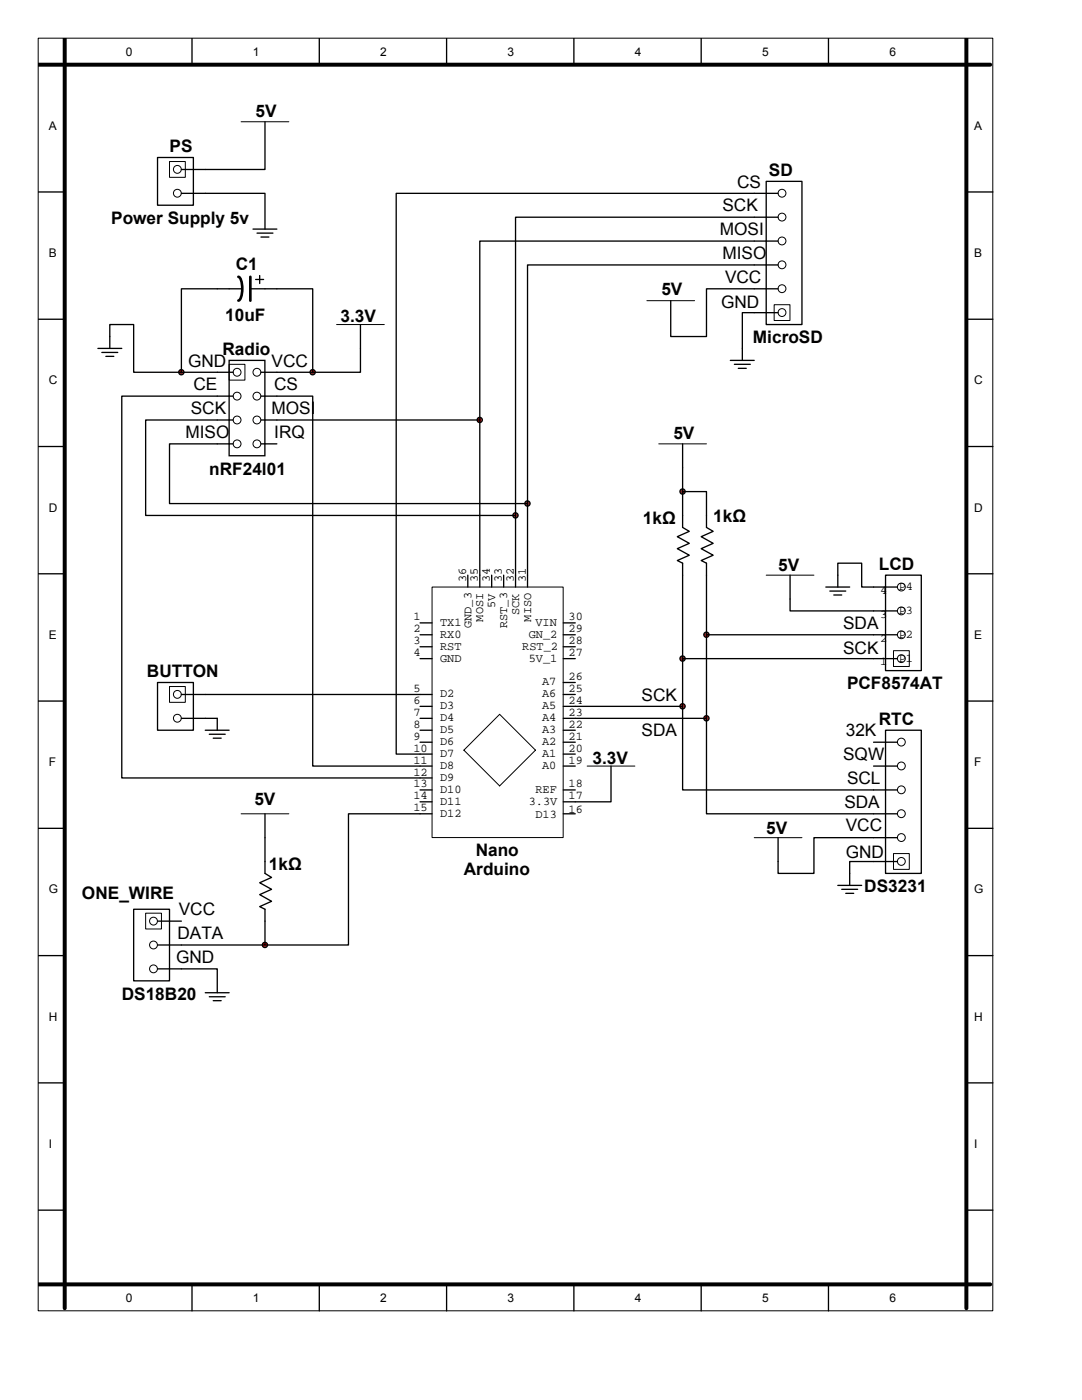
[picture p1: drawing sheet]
<svg xmlns="http://www.w3.org/2000/svg" width="216mm" height="279mm" viewBox="0 0 216 279" stroke-linecap="round" stroke-linejoin="round" font-family="sans-serif">
<g fill="none" stroke="#000" stroke-width=".2">
<path d="M7.6 7.6h190.5v254h-190.5zM33.8 32.2h3.2v3.2h-3.2zM48.1 24.3h9.5M131.4 88.6h9.6M152.9 114.8h9.5M178.3 129.9h3.1v3.1h-3.1z"/>
<circle cx="35.4" cy="33.8" r=".78"/>
<circle cx="35.4" cy="38.6" r=".78"/>
<circle cx="179.9" cy="117.2" r=".78"/>
<circle cx="179.9" cy="126.7" r=".78"/>
<circle cx="179.9" cy="131.4" r=".78"/>
<circle cx="179.9" cy="121.9" r=".78"/>
</g>
<g fill="none" stroke="#000" stroke-width=".26">
<path d="M38.3 7.6v5.3M63.7 7.6v5.3M89.1 7.6v5.3M114.5 7.6v5.3M139.9 7.6v5.3M165.3 7.6v5.3M7.6 38.3h5.3M31.4 31.4h7.2v9.6h-7.2zM36.2 38.6h16.7v7.1M52.9 24.3v9.5h-16.7M192.8 38.3h5.3M50.5 45.7h4.7"/>
<path d="M51.3 46.5h3.2M52.1 47.3h1.6M7.6 63.7h5.3M192.8 63.7h5.3M7.6 89.1h5.3M136.2 88.6v4.7M192.8 89.1h5.3M7.6 114.5h5.3M136.2 102.9v2.4l1.3 .7-2.4 1.1 2.4 1.3-2.4 1.1 2.4 1.3-2.4 1.1 1.1 .5v2.4M141 102.9v2.4l1.3 .7-2.4 1.1 2.4 1.3-2.4 1.1 2.4 1.3-2.4 1.1 1.1 .5v2.4M157.6 114.8v4.7M164.8 117.2h4.7"/>
<path d="M165.6 118h3.2M166.4 118.7h1.6M167.2 114.8v2.4M174.3 117.2h4.8M176.7 114.8h7.1v19h-7.1zM192.8 114.5h5.3M7.6 139.9h5.3M174.3 131.4h4.8M174.3 126.7h4.8M174.3 121.9h4.8M192.8 139.9h5.3M7.6 165.3h5.3"/>
<path d="M192.8 165.3h5.3M7.6 190.7h5.3M192.8 190.7h5.3M7.6 216.1h5.3M192.8 216.1h5.3M7.6 241.5h5.3M38.3 256.3v5.3M63.7 256.3v5.3M89.1 256.3v5.3M114.5 256.3v5.3M139.9 256.3v5.3M165.3 256.3v5.3"/>
<path d="M192.8 241.5h5.3"/>
</g>
<path d="M7.6 12.9h190M12.9 7.6v253.5M192.8 7.6v253.5M7.6 256.3h190" fill="none" stroke="#000" stroke-width=".79"/>
<circle cx="136.2" cy="98.1" r=".52" fill="#f00" stroke="#000" stroke-width=".26"/>
<g fill="none" stroke="#000" stroke-width=".26">
<path d="M136.2 98.1v4.8M136.2 93.3v4.8h4.8v4.8M93.3 114.8v2.4M95.7 114.8v2.4M98.1 114.8v2.4M100.5 114.8v2.4M102.9 114.8v2.4M105.3 114.8v2.4M157.6 119.5v2.4h16.7M167.2 114.8v-2.4h4.7v4.8h2.4M83.8 124.3h2.4M83.8 126.7h2.4"/>
<path d="M83.8 129.1h2.4M83.8 131.4h2.4M83.8 138.6h2.4M112.4 124.3h2.4M112.4 126.7h2.4M112.4 129.1h2.4M112.4 131.4h2.4M112.4 138.6h2.4M112.4 136.2h2.4M83.8 157.6h2.4M83.8 152.9h2.4M83.8 148.1h2.4"/>
<path d="M83.8 141h2.4M83.8 143.4h2.4M83.8 145.7h2.4M83.8 150.5h2.4M83.8 155.3h2.4M112.4 157.6h2.4M112.4 152.9h2.4M112.4 148.1h2.4M112.4 141h2.4M112.4 143.4h2.4M112.4 145.7h2.4M112.4 150.5h2.4"/>
<path d="M174.3 157.6h4.8M174.3 152.9h4.8M174.3 148.1h4.8M176.7 145.7h7.1v28.6h-7.1zM83.8 162.4h2.4M83.8 160h2.4M112.4 162.4h2.4M112.4 160h2.4M155.3 167.2v7.1h7.1v-7.1h16.7M167.2 176.7h4.7M168 177.5h3.1M168.8 178.3h1.5"/>
<path d="M174.3 162.4h4.8M179.1 171.9h-9.6v4.8"/>
</g>
<g fill="none" stroke="#000" stroke-width=".2">
<path d="M86.2 117.2h26.2v50h-26.2zM99.7 142.6l7.1 7.1-7.1 7.1-7.1-7.1zM150.5 167.2h9.5M178.3 170.3h3.1v3.2h-3.1z"/>
<circle cx="179.9" cy="152.9" r=".78"/>
<circle cx="179.9" cy="148.1" r=".78"/>
<circle cx="179.9" cy="157.6" r=".78"/>
<circle cx="179.9" cy="171.9" r=".78"/>
<circle cx="179.9" cy="167.2" r=".78"/>
<circle cx="179.9" cy="162.4" r=".78"/>
</g>
<circle cx="136.2" cy="131.4" r=".52" fill="#f00" stroke="#000" stroke-width=".26"/>
<path d="M136.2 114.8v16.6h38.1" fill="none" stroke="#000" stroke-width=".26"/>
<circle cx="141" cy="126.7" r=".52" fill="#f00" stroke="#000" stroke-width=".26"/>
<path d="M141 114.8v11.9h33.3" fill="none" stroke="#000" stroke-width=".26"/>
<circle cx="136.2" cy="141" r=".52" fill="#f00" stroke="#000" stroke-width=".26"/>
<path d="M136.2 131.4v9.6h-21.4M136.2 141v16.6h38.1" fill="none" stroke="#000" stroke-width=".26"/>
<circle cx="141" cy="143.4" r=".52" fill="#f00" stroke="#000" stroke-width=".26"/>
<g fill="none" stroke="#000" stroke-width=".26">
<path d="M31.4 136.2h7.2v9.5h-7.2zM36.2 138.6h4.8M141 126.7v16.7h-26.2M36.2 143.4h7.1v2.3M41 145.7h4.7M41.8 146.5h3.1M42.5 147.3h1.6M141 143.4v19h33.3M52.9 162.4v11.9l1.3 .8-2.4 1.1 2.4 1.3-2.4 1 2.4 1.4-2.4 1 1.1 .6v2.3M26.7 181.5h7.1v14.2h-7.1zM31.4 183.8h4.8M31.4 188.6h4.8"/>
<path d="M31.4 193.4h4.8"/>
</g>
<g fill="none" stroke="#000" stroke-width=".2">
<path d="M33.8 137h3.2v3.2h-3.2zM48.1 162.4h9.5M29.1 182.2h3.1v3.2h-3.1z"/>
<circle cx="35.4" cy="138.6" r=".78"/>
<circle cx="35.4" cy="143.3" r=".78"/>
<circle cx="30.6" cy="183.8" r=".78"/>
<circle cx="30.6" cy="193.4" r=".78"/>
<circle cx="30.6" cy="188.6" r=".78"/>
</g>
<circle cx="52.9" cy="188.6" r=".52" fill="#f00" stroke="#000" stroke-width=".26"/>
<g fill="none" stroke="#000" stroke-width=".26">
<path d="M152.9 36.2h7.1v28.6h-7.1zM155.3 38.6h-76.2v111.9h4.7M150.5 52.9h4.8M150.5 48.1h4.8M150.5 43.3h4.8M155.3 57.6h-14.3v9.6h-7.2v-7.2M19.5 69.5h4.8M20.3 70.3h3.2M21.1 71.1h1.6M21.9 67.2v2.3M43.3 74.3h3.2M45.7 71.9h7.2v19.1h-7.2z"/>
<path d="M46.5 79.1h-22.2v76.2h59.5M52.1 79.1h10.3v73.8h21.4M52.1 74.3h3.1M71.9 64.8v4.7M145.7 71.9h4.8M146.5 72.7h3.2M147.3 73.5h1.6M155.3 62.4h-7.2v9.5M43.3 88.6h3.2M43.3 83.8h3.2M52.1 88.6h3.1M52.1 83.8h3.1"/>
<path d="M41 138.6h42.8M121.9 152.9v7.1h-7.1M83.8 162.4h-14.3v26.2h-16.6M36.2 193.4h7.1v4.7M41 198.1h4.7M41.8 198.9h3.1M42.5 199.7h1.6M52.9 183.8v4.8h-16.7"/>
</g>
<g fill="none" stroke="#000" stroke-width=".2">
<path d="M45.7 72.7h3.2v3.2h-3.2zM67.2 64.8h9.5M129.1 60h9.5M154.5 60.8h3.1v3.2h-3.1zM117.2 152.9h9.5"/>
<circle cx="156" cy="38.6" r=".78"/>
<circle cx="156" cy="48.1" r=".78"/>
<circle cx="156" cy="57.6" r=".78"/>
<circle cx="156" cy="52.9" r=".78"/>
<circle cx="156" cy="43.3" r=".78"/>
<circle cx="47.3" cy="74.3" r=".78"/>
<circle cx="47.3" cy="79.1" r=".78"/>
<circle cx="51.3" cy="74.3" r=".78"/>
<circle cx="51.3" cy="79.1" r=".78"/>
<circle cx="156" cy="62.4" r=".78"/>
<circle cx="47.3" cy="83.8" r=".78"/>
<circle cx="47.3" cy="88.6" r=".78"/>
<circle cx="51.3" cy="88.6" r=".78"/>
<circle cx="51.3" cy="83.8" r=".78"/>
</g>
<circle cx="102.9" cy="102.9" r=".52" fill="#f00" stroke="#000" stroke-width=".26"/>
<path d="M150.5 43.3h-47.6v59.6M43.3 83.8h-14.2v19.1h73.8v11.9" fill="none" stroke="#000" stroke-width=".26"/>
<circle cx="95.7" cy="83.8" r=".52" fill="#f00" stroke="#000" stroke-width=".26"/>
<path d="M150.5 48.1h-54.8v35.7M55.2 83.8h40.5v31" fill="none" stroke="#000" stroke-width=".26"/>
<circle cx="105.2" cy="100.5" r=".52" fill="#f00" stroke="#000" stroke-width=".26"/>
<path d="M150.5 52.9h-45.2v47.6M43.3 88.6h-9.5v11.9h71.5v14.3" fill="none" stroke="#000" stroke-width=".26"/>
<circle cx="62.4" cy="74.3" r=".52" fill="#f00" stroke="#000" stroke-width=".26"/>
<path d="M55.2 57.6h7.2v16.7M71.9 69.5v4.8h-16.7" fill="none" stroke="#000" stroke-width=".26"/>
<circle cx="36.2" cy="74.3" r=".52" fill="#f00" stroke="#000" stroke-width=".26"/>
<path d="M48.4 57.6h-12.2v16.7M50 57.6h5.2M51 55.8h1.6M51.8 55v1.6M21.9 67.2v-2.4h4.8v9.5h16.6" fill="none" stroke="#000" stroke-width=".26"/>
<path d="M47.6 55.2a2.46 2.46 0 0 1 .7 2.4l-.1 1.2a1.29 1.29 0 0 1-.6 1.2M50 55.2v4.8" fill="none" stroke="#000" stroke-width=".53"/>
<g font-size="3.4">
<text x="51" y="23.3">5V</text>
<text x="33.8" y="30.4">PS</text>
<text x="153.4" y="35.2">SD</text>
<text x="147.1" y="37.4">CS</text>
<text x="22.2" y="44.7">Power Supply 5v</text>
<text x="143.6" y="47">MOSI</text>
<text x="144.1" y="42.2">SCK</text>
<text x="47.1" y="54">C1</text>
<text x="144.1" y="51.7">MISO</text>
<text x="132" y="59">5V</text>
<text x="144.7" y="56.5">VCC</text>
<text x="44.9" y="64">10uF</text>
<text x="67.9" y="64.3">3.3V</text>
<text x="143.9" y="61.5">GND</text>
<text x="44.4" y="70.9">Radio</text>
<text x="150.2" y="68.5">MicroSD</text>
<text x="37.5" y="73.2">GND</text>
<text x="38.6" y="77.9">CE</text>
<text x="54.2" y="73.2">VCC</text>
<text x="54.7" y="77.9">CS</text>
<text x="38.1" y="82.7">SCK</text>
<text x="54.2" y="82.7">MOSI</text>
<text x="37" y="87.4">MISO</text>
<text x="54.7" y="87.4">IRQ</text>
<text x="134.4" y="87.5">5V</text>
<text x="41.8" y="94.7">nRF24l01</text>
<text x="128.3" y="104.5">1kΩ</text>
<text x="142.3" y="104.2">1kΩ</text>
<text x="175.4" y="113.7">LCD</text>
<text x="155.3" y="114">5V</text>
<text x="168.2" y="125.5">SDA</text>
<text x="168.2" y="130.6">SCK</text>
<text x="29.3" y="135.2">BUTTON</text>
<text x="169" y="137.6">PCF8574AT</text>
<text x="128" y="139.8">SCK</text>
<text x="128" y="147">SDA</text>
<text x="168.8" y="147">32K</text>
<text x="175.4" y="144.7">RTC</text>
<text x="118.2" y="152.4">3.3V</text>
<text x="168.2" y="151.7">SQW</text>
<text x="50.8" y="160.6">5V</text>
<text x="168.5" y="161.3">SDA</text>
<text x="169" y="156.5">SCL</text>
<text x="152.9" y="166.4">5V</text>
<text x="168.8" y="165.8">VCC</text>
<text x="53.7" y="173.5">1kΩ</text>
<text x="94.9" y="170.9">Nano</text>
<text x="168.8" y="171.3">GND</text>
<text x="16.4" y="179.4">ONE_WIRE</text>
<text x="92.6" y="174.6">Arduino</text>
<text x="172.5" y="178">DS3231</text>
<text x="35.7" y="182.7">VCC</text>
<text x="35.4" y="187.5">DATA</text>
<text x="35.1" y="192.2">GND</text>
<text x="24.3" y="199.5">DS18B20</text>
</g>
<g font-size="2.4">
<text x="25.1" y="11.1">0</text>
<text x="50.5" y="11.1">1</text>
<text x="75.9" y="11.1">2</text>
<text x="101.3" y="11.1">3</text>
<text x="126.7" y="11.1">4</text>
<text x="152.1" y="11.1">5</text>
<text x="177.5" y="11.1">6</text>
<text x="9.7" y="25.9">A</text>
<text x="194.4" y="25.9">A</text>
<text x="9.7" y="51.3">B</text>
<text x="194.4" y="51.3">B</text>
<text x="9.7" y="76.7">C</text>
<text x="194.4" y="76.7">C</text>
<text x="9.7" y="102.1">D</text>
<text x="194.4" y="102.1">D</text>
<text x="93" y="116.1" transform="rotate(-90 93 116.1)">36</text>
<text x="95.4" y="116.1" transform="rotate(-90 95.4 116.1)">35</text>
<text x="97.8" y="116.1" transform="rotate(-90 97.8 116.1)">34</text>
<text x="100.1" y="116.1" transform="rotate(-90 100.1 116.1)">33</text>
<text x="102.5" y="116.1" transform="rotate(-90 102.5 116.1)">32</text>
<text x="104.9" y="116.1" transform="rotate(-90 104.9 116.1)">31</text>
<text x="175.6" y="118.5">4</text>
<text x="179.3" y="117.7">P4</text>
<text x="82.5" y="123.8">1</text>
<text x="87.8" y="124.9">TX1</text>
<text x="94.1" y="125.4" transform="rotate(-90 94.1 125.4)">GND_3</text>
<text x="96.4" y="124" transform="rotate(-90 96.4 124)">MOSI</text>
<text x="98.8" y="121.4" transform="rotate(-90 98.8 121.4)">5V</text>
<text x="101.2" y="125.4" transform="rotate(-90 101.2 125.4)">RST_3</text>
<text x="103.6" y="122.7" transform="rotate(-90 103.6 122.7)">SCK</text>
<text x="106" y="124" transform="rotate(-90 106 124)">MISO</text>
<text x="106.8" y="124.9">VIN</text>
<text x="113.5" y="123.8">30</text>
<text x="175.6" y="123.3">3</text>
<text x="179.3" y="122.5">P3</text>
<text x="9.7" y="127.5">E</text>
<text x="82.5" y="126.2">2</text>
<text x="82.5" y="128.6">3</text>
<text x="82.5" y="131">4</text>
<text x="87.8" y="127.3">RX0</text>
<text x="87.8" y="129.6">RST</text>
<text x="104.2" y="129.6">RST_2</text>
<text x="105.5" y="127.3">GN_2</text>
<text x="113.5" y="128.6">28</text>
<text x="113.5" y="131">27</text>
<text x="113.5" y="126.2">29</text>
<text x="175.6" y="128">2</text>
<text x="179.3" y="127.3">P2</text>
<text x="194.4" y="127.5">E</text>
<text x="87.8" y="132">GND</text>
<text x="105.5" y="132">5V_1</text>
<text x="108.2" y="136.8">A7</text>
<text x="113.5" y="135.7">26</text>
<text x="175.6" y="132.8">1</text>
<text x="179.3" y="132">P1</text>
<text x="82.5" y="138.1">5</text>
<text x="82.5" y="140.5">6</text>
<text x="82.5" y="142.9">7</text>
<text x="87.8" y="139.1">D2</text>
<text x="87.8" y="141.5">D3</text>
<text x="87.8" y="143.9">D4</text>
<text x="108.2" y="143.9">A4</text>
<text x="108.2" y="141.5">A5</text>
<text x="108.2" y="139.1">A6</text>
<text x="113.5" y="142.9">23</text>
<text x="113.5" y="140.5">24</text>
<text x="113.5" y="138.1">25</text>
<text x="82.5" y="145.2">8</text>
<text x="82.5" y="147.6">9</text>
<text x="87.8" y="146.3">D5</text>
<text x="87.8" y="148.7">D6</text>
<text x="108.2" y="148.7">A2</text>
<text x="108.2" y="146.3">A3</text>
<text x="113.5" y="147.6">21</text>
<text x="113.5" y="145.2">22</text>
<text x="9.7" y="152.9">F</text>
<text x="82.5" y="150">10</text>
<text x="82.5" y="152.4">11</text>
<text x="82.5" y="154.8">12</text>
<text x="87.8" y="151.1">D7</text>
<text x="87.8" y="153.4">D8</text>
<text x="87.8" y="155.8">D9</text>
<text x="108.2" y="153.4">A0</text>
<text x="108.2" y="151.1">A1</text>
<text x="113.5" y="152.4">19</text>
<text x="113.5" y="150">20</text>
<text x="194.4" y="152.9">F</text>
<text x="82.5" y="157.1">13</text>
<text x="82.5" y="159.5">14</text>
<text x="82.5" y="161.9">15</text>
<text x="87.8" y="158.2">D10</text>
<text x="87.8" y="160.6">D11</text>
<text x="105.5" y="160.6">3.3V</text>
<text x="106.8" y="158.2">REF</text>
<text x="113.5" y="159.5">17</text>
<text x="113.5" y="157.1">18</text>
<text x="87.8" y="163">D12</text>
<text x="106.8" y="163.2">D13</text>
<text x="113.5" y="162.2">16</text>
<text x="9.7" y="178.3">G</text>
<text x="194.4" y="178.3">G</text>
<text x="9.7" y="203.7">H</text>
<text x="194.4" y="203.7">H</text>
<text x="9.7" y="229.1">I</text>
<text x="194.4" y="229.1">I</text>
<text x="25.1" y="259.8">0</text>
<text x="50.5" y="259.8">1</text>
<text x="75.9" y="259.8">2</text>
<text x="101.3" y="259.8">3</text>
<text x="126.7" y="259.8">4</text>
<text x="152.1" y="259.8">5</text>
<text x="177.5" y="259.8">6</text>
</g>
</svg>
